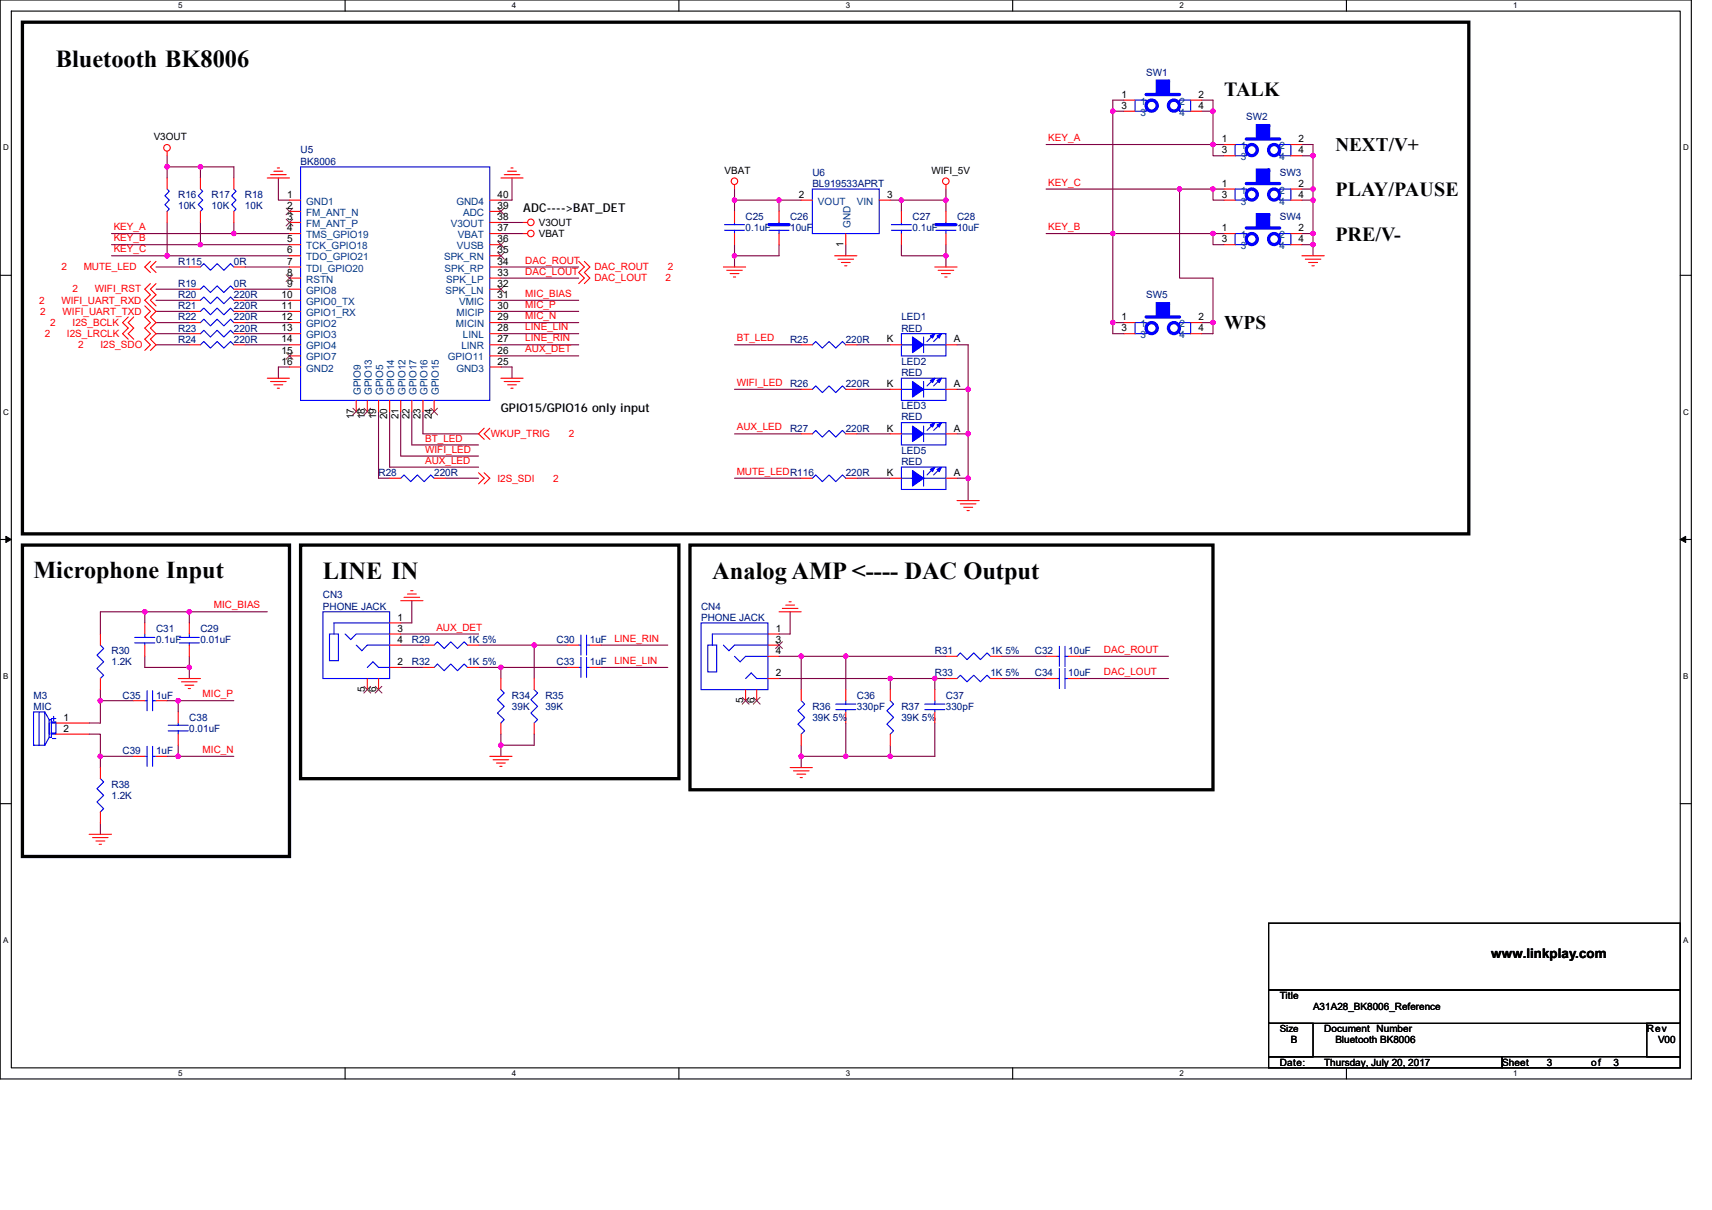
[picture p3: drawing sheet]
<svg xmlns="http://www.w3.org/2000/svg" width="297mm" height="210mm" viewBox="0 0 297 210" stroke-linecap="round" stroke-linejoin="round" font-family="sans-serif">
<path d="M0 0h293.5v187.2h-293.5zM2 1.9h289.5v183.4h-289.5z" fill="none" stroke="#000" stroke-width=".19"/>
<g fill="#fff">
<path d="M30.9 .2h.8v1.6h-.8z"/>
<path d="M30.9 185.5h.8v1.6h-.8z"/>
</g>
<path d="M59.9 0v1.9M59.9 185.3v1.9" fill="none" stroke="#000" stroke-width=".19"/>
<g fill="#fff">
<path d="M88.8 .2h.8v1.6h-.8z"/>
<path d="M88.8 185.5h.8v1.6h-.8z"/>
</g>
<path d="M117.8 0v1.9M117.8 185.3v1.9" fill="none" stroke="#000" stroke-width=".19"/>
<g fill="#fff">
<path d="M146.7 .2h.8v1.6h-.8z"/>
<path d="M146.7 185.5h.8v1.6h-.8z"/>
</g>
<path d="M175.7 0v1.9M175.7 185.3v1.9" fill="none" stroke="#000" stroke-width=".19"/>
<g fill="#fff">
<path d="M204.7 .2h.7v1.6h-.7z"/>
<path d="M204.7 185.5h.7v1.6h-.7z"/>
</g>
<path d="M233.6 0v1.9M233.6 185.3v1.9" fill="none" stroke="#000" stroke-width=".19"/>
<g fill="#fff">
<path d="M262.6 .2h.7v1.6h-.7z"/>
<path d="M262.6 185.5h.7v1.6h-.7z"/>
<path d="M.5 24.8h1v1.6h-1z"/>
<path d="M292 24.8h1v1.6h-1z"/>
<path d="M.5 70.7h1v1.5h-1z"/>
<path d="M292 70.7h1v1.5h-1z"/>
</g>
<path d="M0 47.8h2M291.5 47.8h2" fill="none" stroke="#000" stroke-width=".19"/>
<g fill="#fff">
<path d="M.5 116.5h.9v1.6h-.9z"/>
<path d="M292 116.5h.9v1.6h-.9z"/>
</g>
<path d="M0 93.6h2M291.5 93.6h2" fill="none" stroke="#000" stroke-width=".19"/>
<path d="M1 93.1l1 .5-1 .5zM291.5 93.6l1-.5v1z" fill="#000" stroke="#000" stroke-width=".17"/>
<g fill="#fff">
<path d="M.5 162.4h.9v1.5h-.9z"/>
<path d="M292 162.4h.9v1.5h-.9z"/>
</g>
<path d="M0 139.5h2M291.5 139.5h2M220.1 160.2h71.4v11.6h-71.4zM220.1 171.8h71.4v5.8h-71.4zM220.1 177.6h7.7v5.8h-7.7zM285.7 177.6h5.8v5.8h-5.8zM220.1 183.4h40.5v1.9h-40.5zM260.6 183.4h30.9v1.9h-30.9z" fill="none" stroke="#000" stroke-width=".19"/>
<path d="M3.9 3.9h250.9v88.7h-250.9zM3.9 94.6h46.3v54h-46.3zM52.2 94.6h65.6v40.5h-65.6zM119.7 94.6h90.8v42.5h-90.8z" fill="none" stroke="#000" stroke-width=".57"/>
<g fill="none" stroke="#800040" stroke-width=".19">
<path d="M193.1 19.3v21.2M193.1 19.3h1.9M195 17.4h-1.9v1.9M208.5 17.4h2v1.9M208.5 19.3h2M210.5 19.3v5.8M29 29h5.8M29 29v1.9M29 27v2M29 38.6v5.8M34.8 29v1.9M34.8 38.6v3.9"/>
<path d="M34.8 29h5.8v1.9M40.6 38.6v1.9M48.3 30.9v3.8h1.9M86.9 38.6h3.9M88.8 30.9v3.8h-1.9M127.4 32.8v1.9h7.8M127.4 34.7v2M135.2 34.7v2M135.2 34.7h3.8M154.5 34.7h1.9M156.4 34.7h7.7M156.4 34.7v2"/>
<path d="M164.1 34.7v2M164.1 32.8v1.9M181.5 32.8h23.2M181.5 25.1h29M204.7 32.8v15.5h5.8v7.7M204.7 32.8h5.8M210.5 25.1v1.9h1.9M210.5 25.1h1.9M210.5 32.8v1.9h1.9M210.5 32.8h1.9M225.9 25.1h1.9v1.9M225.9 27h1.9"/>
<path d="M225.9 32.8h1.9M225.9 34.7h1.9M227.8 27v5.8M227.8 32.8v1.9M227.8 34.7v5.8M19.3 40.5h21.3M19.3 42.5h15.5M19.3 44.4h9.7M27.1 52.1h5.7M27.1 54h5.7M27.1 56h5.7M27.1 57.9h5.7"/>
<path d="M27.1 59.8h5.7M27.1 50.2h5.7M27.1 46.3h5.7M29 44.4h21.2M34.8 42.5h15.4M40.6 40.5h9.6M42.5 52.1h7.7M42.5 54h7.7M42.5 56h7.7M42.5 57.9h7.7M42.5 59.8h7.7M42.5 50.2h7.7"/>
<path d="M42.5 46.3h7.7M86.9 40.5h3.9M86.9 59.8h13.5M86.9 57.9h13.5M86.9 56h13.5M86.9 52.1h13.5M86.9 54h13.5M86.9 46.3h13.5M86.9 48.3h13.5M127.4 59.8h11.6M127.4 44.4v1.9M127.4 42.5v1.9"/>
<path d="M135.2 42.5v1.9h-7.8M146.7 42.5v1.9M148.7 59.8h5.8M156.4 42.5v1.9h7.7M164.1 42.5v1.9M164.1 44.4v1.9M166 59.8h2v7.8M181.5 40.5h11.6M193.1 56v1.9h1.9M193.1 40.5v15.5M193.1 40.5h17.4M193.1 56h1.9"/>
<path d="M208.5 56h2M210.5 56v1.9h-2M210.5 40.5v2h1.9M210.5 40.5h1.9M225.9 40.5h1.9M225.9 42.5h1.9M227.8 42.5v1.9M227.8 40.5v2M50.2 63.7h-1.9v1.9M65.7 71.4v11.6h1.9M67.6 71.4v9.7h15.4M69.5 71.4v7.7h13.5"/>
<path d="M71.5 71.4v5.8h11.5M73.4 71.4v3.9h9.6M86.9 63.7h1.9v1.9M86.9 61.8h13.5M127.4 67.6h11.6M127.4 75.3h11.6M148.7 67.6h5.8M148.7 75.3h5.8M166 67.6h2M166 75.3h2M168 67.6v7.7M168 75.3v7.7"/>
<path d="M77.3 83h5.7M127.4 83h11.6M148.7 83h5.8M166 83h2M168 83v3.9M17.4 119.7v1.9M25.1 106.2h-7.7v3.8M25.1 106.2v1.9M25.1 113.9v1.9h7.7M25.1 106.2h7.7M32.8 106.2v1.9M32.8 113.9v1.9"/>
<path d="M32.8 115.8v2M32.8 106.2h13.6M69.5 115.8h3.9M69.5 112h3.9M69.5 110h13.5M71.5 104.2v3.9h-2M83 115.8h3.9M83 112h9.7M86.9 115.8h11.6M86.9 115.8v2M92.7 112v5.8M92.7 112h5.8"/>
<path d="M104.3 115.8h11.6M104.3 112h11.6M135.2 117.8h19.3M135.2 113.9h3.8M137.1 106.2v3.8h-1.9M139 113.9h7.7M139 113.9v5.8M146.7 113.9v5.8M146.7 113.9h17.4M154.5 117.8h7.7M154.5 117.8v1.9M162.2 117.8h1.9"/>
<path d="M162.2 117.8v1.9M173.8 113.9h7.7M173.8 117.8h7.7M187.3 113.9h15.4M187.3 117.8h15.4M15.5 127.4h1.9v3.9M17.4 121.6v3.9h-1.9M17.4 121.6h5.8M17.4 131.3h5.8M17.4 131.3v1.9M29 121.6h1.9M29 131.3h1.9"/>
<path d="M30.9 121.6v1.9M30.9 121.6h9.7M30.9 129.3v2M30.9 131.3h9.7M86.9 127.4v1.9M86.9 129.3v2M92.7 127.4v1.9h-5.8M139 129.3v2M139 131.3h7.7M139 131.3v1.9M146.7 131.3h7.8M146.7 125.5v5.8"/>
<path d="M154.5 129.3v2M162.2 125.5v5.8h-7.7M17.4 142.9v1.9"/>
</g>
<g fill="#f0f" stroke="#f0f" stroke-width=".19">
<circle cx="86.9" cy="115.8" r=".38"/>
<circle cx="92.7" cy="111.9" r=".38"/>
<circle cx="86.9" cy="129.3" r=".38"/>
<circle cx="25.1" cy="106.2" r=".38"/>
<circle cx="17.4" cy="121.6" r=".38"/>
<circle cx="17.4" cy="131.3" r=".38"/>
<circle cx="30.9" cy="121.6" r=".38"/>
<circle cx="30.9" cy="131.3" r=".38"/>
<circle cx="32.8" cy="106.2" r=".38"/>
<circle cx="32.8" cy="115.8" r=".38"/>
<circle cx="127.4" cy="44.4" r=".38"/>
<circle cx="164.1" cy="44.4" r=".38"/>
<circle cx="156.4" cy="34.7" r=".38"/>
<circle cx="127.4" cy="34.7" r=".38"/>
<circle cx="164.1" cy="34.7" r=".38"/>
<circle cx="135.1" cy="34.7" r=".38"/>
<circle cx="168" cy="75.3" r=".38"/>
<circle cx="168" cy="67.6" r=".38"/>
<circle cx="210.4" cy="25.1" r=".38"/>
<circle cx="227.8" cy="27" r=".38"/>
<circle cx="227.8" cy="40.5" r=".38"/>
<circle cx="227.8" cy="42.4" r=".38"/>
<circle cx="210.4" cy="32.8" r=".38"/>
<circle cx="227.8" cy="34.7" r=".38"/>
<circle cx="227.8" cy="32.8" r=".38"/>
<circle cx="193.1" cy="19.3" r=".38"/>
<circle cx="210.4" cy="19.3" r=".38"/>
<circle cx="210.4" cy="40.5" r=".38"/>
<circle cx="193.1" cy="56" r=".38"/>
<circle cx="193.1" cy="40.5" r=".38"/>
<circle cx="204.6" cy="32.8" r=".38"/>
<circle cx="210.4" cy="56" r=".38"/>
<circle cx="40.6" cy="40.5" r=".38"/>
<circle cx="29" cy="28.9" r=".38"/>
<circle cx="34.8" cy="28.9" r=".38"/>
<circle cx="34.8" cy="42.4" r=".38"/>
<circle cx="29" cy="44.4" r=".38"/>
<circle cx="139" cy="113.9" r=".38"/>
<circle cx="146.7" cy="113.9" r=".38"/>
<circle cx="162.2" cy="117.7" r=".38"/>
<circle cx="139" cy="131.3" r=".38"/>
<circle cx="154.5" cy="131.3" r=".38"/>
<circle cx="146.7" cy="131.3" r=".38"/>
<circle cx="154.5" cy="117.7" r=".38"/>
<circle cx="168" cy="83" r=".38"/>
</g>
<g fill="none" stroke="#f00" stroke-width=".19">
<path d="M195 17.4h1.9M195 19.3h1.9M206.6 19.3h1.9M206.6 17.4h1.9M29 36.7v1.9M29 30.9v1.9M29 26.2v.8M34.8 36.7v1.9M34.8 30.9v1.9M40.6 36.7v1.9M40.6 30.9v1.9M46.4 30.9h3.8"/>
<path d="M46.9 30.3h2.8M47.5 29.7h1.6M48.1 29.1h.4M50.2 36.7h2M50.2 38.6h2M50.2 34.7h2M85 38.6h1.9M85 36.7h1.9M85 34.7h1.9M86.9 30.9h3.9M87.5 30.3h2.7M88.1 29.7h1.5"/>
<path d="M88.6 29.1h.4M90.8 38.6h.7M127.4 36.7v1.9M127.4 32v.8M135.2 36.7v1.9M139 34.7h1.9M152.5 34.7h2M156.4 36.7v1.9M164.1 36.7v1.9M164.1 32v.8M212.4 32.8h1.9M212.4 34.7h1.9"/>
<path d="M212.4 25.1h1.9M212.4 27h1.9M224 34.7h1.9M224 32.8h1.9M224 27h1.9M224 25.1h1.9M22.2 55l-.9 1 .9 .9-.9 1 .9 1M23.2 55l-1 1 1 .9-1 1 1 1M25.1 53.1l1 .9-1 1 1 1-1 .9 1 1-1 1 1 .9-1 1M26.1 49.2l-1 1 1 1-1 .9 2 1.9-1 1 1 1-1 .9 1 1-1 1 1 .9-1 1M26.1 45.4l-1 .9 1 1M27.1 49.2l-1 1 1 1-1 .9 1 1"/>
<path d="M27.1 45.4l-1 .9 1 1M32.8 57.9h2M32.8 50.2h2M32.8 52.1h2M32.8 56h2M32.8 46.3h2M32.8 59.8h2M32.8 54h2M40.6 57.9h1.9M40.6 50.2h1.9M40.6 52.1h1.9M40.6 56h1.9"/>
<path d="M40.6 46.3h1.9M40.6 59.8h1.9M40.6 54h1.9M50.2 40.5h2M50.2 42.5h2M50.2 44.4h2M50.2 46.3h2M50.2 48.3h2M50.2 50.2h2M50.2 52.1h2M50.2 54h2M50.2 56h2"/>
<path d="M50.2 57.9h2M50.2 59.8h2M85 56h1.9M85 54h1.9M85 52.1h1.9M85 50.2h1.9M85 48.3h1.9M85 46.3h1.9M85 44.4h1.9M85 42.5h1.9M85 40.5h1.9M85 59.8h1.9"/>
<path d="M85 57.9h1.9M90.8 40.5h.7M100.4 45.4l1 .9-1 1 1 1-1 .9M101.4 45.4l.9 .9-.9 1 .9 1-.9 .9M125.5 46.3h3.9M126.1 46.9h2.7M126.7 47.5h1.5M127.3 48.1h.3M127.4 40.5v2M135.2 40.5v2M139 59.8h1.9M144.8 44.4h3.9"/>
<path d="M145.4 45h2.7M146 45.6h1.5M146.6 46.1h.3M146.7 59.8h2M146.7 40.5v2M154.5 59.8h1.9M156.4 40.5v2M162.2 46.3h3.8M162.8 46.9h2.7M163.3 47.5h1.6M163.9 48.1h.4M164.1 40.5v2"/>
<path d="M164.1 59.8h1.9M195 56h1.9M195 57.9h1.9M206.6 57.9h1.9M206.6 56h1.9M212.4 40.5h1.9M212.4 42.5h1.9M224 42.5h1.9M224 40.5h1.9M225.9 44.4h3.9M226.5 45h2.7M227.1 45.6h1.5"/>
<path d="M227.6 46.1h.4M46.4 65.6h3.8M46.9 66.2h2.8M47.5 66.8h1.6M48.1 67.4h.4M50.2 61.8h2M50.2 63.7h2M61.8 69.5v1.9M63.7 69.5v1.9M65.7 69.5v1.9M67.6 69.5v1.9M69.5 69.5v1.9"/>
<path d="M71.5 69.5v1.9M73.4 69.5v1.9M75.3 69.5v1.9M84 74.3l-1 1 1 .9M85 74.3l-1 1 1 .9M85 63.7h1.9M85 61.8h1.9M86.9 65.6h3.9M87.5 66.2h2.7M88.1 66.8h1.5M88.6 67.4h.4M139 67.6h1.9"/>
<path d="M139 75.3h1.9M146.7 67.6h2M146.7 75.3h2M154.5 75.3h1.9M154.5 67.6h1.9M164.1 75.3h1.9M164.1 67.6h1.9M67.6 83h1.9M75.3 83h2M83 82l1 1-1 1M84 82l1 1-1 1M139 83h1.9"/>
<path d="M146.7 83h2M154.5 83h1.9M164.1 83h1.9M166 86.9h3.9M166.6 87.4h2.7M167.2 88h1.6M167.8 88.6h.4M17.4 110v2M17.4 117.8v1.9M25.1 112v1.9M25.1 108.1v1.9M30.9 117.8h3.9"/>
<path d="M31.5 118.3h2.7M32.1 118.9h1.5M32.7 119.5h.3M32.8 112v1.9M32.8 108.1v1.9M63.7 117.8v1.9M65.7 117.8v1.9M67.6 108.1h1.9M67.6 115.8h1.9M67.6 112h1.9M67.6 110h1.9M69.5 104.2h3.9"/>
<path d="M70.1 103.7h2.7M70.7 103.1h1.5M71.3 102.5h.3M73.4 112h1.9M73.4 115.8h1.9M81.1 112h1.9M81.1 115.8h1.9M86.9 117.8v1.9M92.7 117.8v1.9M98.5 115.8h1.9M98.5 112h1.9M102.3 115.8h2"/>
<path d="M102.3 112h2M129.4 119.7v1.9M131.3 119.7v1.9M133.2 110h2M133.2 117.8h2M133.2 113.9h2M133.2 112h2M135.2 106.2h3.8M135.7 105.6h2.7M136.3 105h1.6M136.9 104.4h.4M139 119.7v1.9"/>
<path d="M146.7 119.7v1.9M154.5 119.7v1.9M162.2 119.7v1.9M164.1 113.9h1.9M164.1 117.8h1.9M171.8 113.9h2M171.8 117.8h2M181.5 113.9h1.9M181.5 117.8h1.9M185.4 113.9h1.9M185.4 117.8h1.9M9.7 125.5h5.8"/>
<path d="M9.7 127.4h5.8M17.4 133.2v1.9M23.2 131.3h1.9M23.2 121.6h1.9M27.1 131.3h1.9M27.1 121.6h1.9M30.9 123.5v2M30.9 127.4v1.9M85 131.3h3.8M85.6 131.8h2.7M86.1 132.4h1.6M86.7 133h.4"/>
<path d="M86.9 125.5v1.9M92.7 125.5v1.9M137.1 133.2h3.8M137.7 133.8h2.7M138.3 134.3h1.5M138.8 134.9h.4M139 127.4v1.9M146.7 123.5v2M154.5 127.4v1.9M162.2 123.5v2M15.5 144.8h3.8M16.1 145.4h2.7"/>
<path d="M16.6 145.9h1.6M17.2 146.5h.4M17.4 140.9v2"/>
<circle cx="29" cy="25.7" r=".57"/>
<circle cx="92.1" cy="38.6" r=".57"/>
<circle cx="127.4" cy="31.5" r=".57"/>
<circle cx="164.1" cy="31.5" r=".57"/>
<circle cx="92.1" cy="40.5" r=".57"/>
</g>
<g fill="none" stroke="#00f" stroke-width=".19">
<path d="M198.9 17.4h-2v1.9h2v-1.9M204.7 17.4v1.9M204.7 17.4h1.9v1.9h-1.9zM29 32.8l.4 .4-.8 .8 .8 .7-.8 .8 .8 .8-.4 .4M34.8 32.8l.4 .4-.8 .8 .8 .7-.8 .8 .8 .8-.4 .4M40.6 32.8l.4 .4-.8 .8 .8 .7-.8 .8 .8 .8-.4 .4M52.2 29h32.8v40.5h-32.8zM125.7 40h3.5M125.7 39h3.5M127.4 38.6v.4M127.4 40v.5M133.4 40h3.5"/>
<path d="M135.2 38.6v.4M135.2 40v.5M135.2 38.6h.1M140.9 32.8h11.6v7.7h-11.6zM154.7 40h3.4M154.7 39h3.4M156.4 38.6v.4M156.4 40v.5M162.4 40h3.5M164.1 38.6v.4M164.1 40v.5M164.1 38.6h.1"/>
<path d="M214.3 32.8h1.9v1.9h-1.9zM214.3 25.1h1.9v1.9h-1.9zM222 32.8v1.9M222 25.1v1.9M222 32.8h2v1.9h-2zM222 25.1h2v1.9h-2zM34.8 57.9l.6-.6 1.1 1.2 1.2-1.2 1.1 1.2 1.2-1.2 .6 .6M34.8 50.2l.6-.6 1.1 1.2 1.2-1.2 1.1 1.2 1.2-1.2 .6 .6M34.8 52.1l.6-.6 1.1 1.2 1.2-1.2 1.1 1.2 1.2-1.2 .6 .6M34.8 56l.6-.6 1.1 1.2 1.2-1.2 1.1 1.2 1.2-1.2 .6 .6M34.8 46.3l.6-.6 1.1 1.2 1.2-1.2 1.1 1.2 1.2-1.2 .6 .6M34.8 59.8l.6-.5 1.1 1.1 1.2-1.1 1.1 1.1 1.2-1.1 .6 .5"/>
<path d="M34.8 54l.6-.5 1.1 1.1 1.2-1.1 1.1 1.1 1.2-1.1 .6 .5M135.2 40.5h.1M140.9 59.8l.6-.5 1.2 1.1 1.1-1.1 1.2 1.1 1.2-1.1 .5 .5M156.4 57.9h7.7v3.9h-7.7zM156.4 59.8h1.9M160.2 58.5v2.7M160.2 59.8h3.9M162 58.1l-1.2 1.2M163.1 58.1l-1.1 1.2M164.1 40.5h.1M198.9 56h-2v1.9h2v-1.9M204.7 56v1.9"/>
<path d="M204.7 56h1.9v1.9h-1.9zM214.3 40.5h1.9v2h-1.9zM222 40.5v2M222 40.5h2v2h-2zM140.9 67.6l.6-.6 1.2 1.1 1.1-1.1 1.2 1.1 1.2-1.1 .5 .6M140.9 75.3l.6-.6 1.2 1.2 1.1-1.2 1.2 1.2 1.2-1.2 .5 .6M156.4 73.3h7.7v3.9h-7.7zM156.4 65.6h7.7v3.9h-7.7zM156.4 75.3h1.9M156.4 67.6h1.9M160.2 73.9v2.7M160.2 75.3h3.9"/>
<path d="M160.2 66.2v2.7M160.2 67.6h3.9M162 73.6l-1.2 1.1M162 65.8l-1.2 1.2M163.1 73.6l-1.1 1.1M163.1 65.8l-1.1 1.2M69.5 83l.6-.6 1.2 1.2 1.1-1.2 1.2 1.2 1.1-1.2 .6 .6M140.9 83l.6-.6 1.2 1.2 1.1-1.2 1.2 1.2 1.2-1.2 .5 .6M156.4 81.1h7.7v3.8h-7.7zM156.4 83h1.9M160.2 81.7v2.6M160.2 83h3.9"/>
<path d="M162 81.3l-1.2 1.1M163.1 81.3l-1.1 1.1M17.4 112l.6 .5-1.2 1.2 1.2 1.2-1.2 1.1 1.2 1.2-.6 .6M23.4 110.6h3.5M23.4 111.6h3.5M25.1 111.6v.4M25.1 110v.6M25.5 119.9v3.4M26.5 119.9v3.4M31.1 110.6h3.5M31.1 111.6h3.5M32.8 111.6v.4"/>
<path d="M32.8 110v.6M56 106.2h11.6v11.6h-11.6zM57.2 110h1.5v4.7h-1.5zM59.9 110l1 1 .9-1h5.8M63.7 115.8l1-.9 1 .9h1.9M67.6 108.1h-9.6v1.9M67.6 112h-3.9l-.9 .9-1-.9M75.3 112l.6-.6 1.2 1.1 1.1-1.1 1.2 1.1 1.1-1.1 .6 .6M75.3 115.8l.6-.6 1.2 1.2 1.1-1.2 1.2 1.2 1.1-1.2 .6 .6M86.9 119.7l.6 .6-1.2 1.1 1.2 1.2-1.2 1.1 1.2 1.2-.6 .6M92.7 119.7l.6 .6-1.2 1.1 1.2 1.2-1.2 1.1 1.2 1.2-.6 .6M100.4 115.8h.4"/>
<path d="M100.4 112h.4M100.8 114.1v3.5M100.8 110.2v3.5M101.8 115.8h.5M101.8 112h.5M101.8 114.1v3.5M101.8 110.2v3.5M121.6 108.1h11.6v11.6h-11.6zM122.8 112h1.6v4.6h-1.6zM125.5 112l1 .9 .9-.9h5.8M129.4 117.8l.9-1 1 1h1.9M133.2 113.9h-3.8l-1 1-1-1"/>
<path d="M133.2 110h-9.6v2M166 113.9l.6-.6 1.2 1.2 1.1-1.2 1.2 1.2 1.2-1.2 .5 .6M166 117.8l.6-.6 1.2 1.1 1.1-1.1 1.2 1.1 1.2-1.1 .5 .6M183.4 113.9h.4M183.4 117.8h.4M183.8 112.2v3.4M183.8 116v3.5M184.8 113.9h.6M184.8 117.8h.6M184.8 112.2v3.4M184.8 116v3.5M5.8 123.5h2v5.8h-2z"/>
<path d="M6.8 123.5v5.8M7.8 123.5l.7 1.4M8.5 124.9h.4v3.1h-.4zM8.5 125.5v1.9M8.5 128l-.7 1.3M8.9 125.3h.8v.2h-.8zM8.9 127.2h.8v.2h-.8zM8.9 124.7h.8M9.1 128.2h.6M9.3 124.3v.8M9.7 125.5v1.7M17.4 135.1l.6 .6-1.2 1.2 1.2 1.1-1.2 1.2 1.2 1.1-.6 .6"/>
<path d="M25.1 131.3h.4M25.1 121.6h.4M25.5 129.5v3.5M26.5 129.5v3.5M26.5 131.3h.6M26.5 121.6h.6M29.2 126.8h3.5M29.2 125.9h3.5M30.9 125.5v.4M30.9 126.8v.6M139 121.6l.6 .6-1.2 1.1 1.2 1.2-1.2 1.2 1.2 1.1-.6 .6M145 122.2h3.5"/>
<path d="M145 123.1h3.5M146.7 123.1v.4M146.7 121.6v.6M154.5 121.6l.5 .6-1.1 1.1 1.1 1.2-1.1 1.2 1.1 1.1-.5 .6M160.5 122.2h3.4M160.5 123.1h3.4M162.2 123.1v.4M162.2 121.6v.6"/>
</g>
<g fill="none" stroke="#804000" stroke-width=".17">
<path d="M49.7 36.1l1.1 1.2M49.7 38l1.1 1.2M50.8 36.1l-1.2 1.2M50.8 38l-1.2 1.2M86.3 36.1l1.2 1.2M87.5 36.1l-1.2 1.2M49.7 47.7l1.1 1.2M50.8 47.7l-1.2 1.2M86.3 49.6l1.2 1.2M86.3 43.8l1.2 1.2M86.3 41.9l1.2 1.2M87.5 49.6l-1.2 1.2"/>
<path d="M87.5 43.8l-1.2 1.2M87.5 41.9l-1.2 1.2M49.7 61.2l1.1 1.2M50.8 61.2l-1.2 1.2M61.2 70.8l1.2 1.2M62.4 70.8l-1.2 1.2M63.2 70.8l1.1 1.2M64.3 70.8l-1.2 1.2M74.8 70.8l1.1 1.2M75.9 70.8l-1.2 1.2M63.2 119.1l1.1 1.2M64.3 119.1l-1.2 1.2"/>
<path d="M65.1 119.1l1.2 1.2M66.2 119.1l-1.1 1.2M134.6 111.4l1.2 1.1M135.7 111.4l-1.1 1.1M128.8 121l1.2 1.2M129.9 121l-1.1 1.2M130.7 121l1.2 1.2M131.9 121l-1.2 1.2"/>
</g>
<g fill="none" stroke="#00f" stroke-width=".57">
<path d="M198.9 16.4h5.8M133.4 39h3.5M162.4 39h3.5M216.2 39.6h5.8M216.2 31.9h5.8M216.2 24.1h5.8M198.9 55h5.8"/>
<circle cx="199.8" cy="18.3" r=".96"/>
<circle cx="203.7" cy="18.3" r=".95"/>
<circle cx="217.2" cy="26" r=".96"/>
<circle cx="217.2" cy="33.8" r=".95"/>
<circle cx="221.1" cy="26" r=".96"/>
<circle cx="221.1" cy="33.8" r=".95"/>
<circle cx="199.8" cy="56.9" r=".96"/>
<circle cx="203.7" cy="56.9" r=".95"/>
<circle cx="217.2" cy="41.5" r=".95"/>
<circle cx="221.1" cy="41.5" r=".95"/>
</g>
<g fill="#00f" stroke="#00f" stroke-width=".57">
<path d="M218.2 37.3v1.9h1.9v-1.9z" fill-rule="evenodd"/>
<path d="M218.2 29.5v2h1.9v-2z" fill-rule="evenodd"/>
<path d="M200.8 52.7v1.9h1.9v-1.9z" fill-rule="evenodd"/>
<path d="M218.2 21.8v1.9h1.9v-1.9z" fill-rule="evenodd"/>
<path d="M200.8 14.1v1.9h1.9v-1.9z" fill-rule="evenodd"/>
</g>
<g fill="#00f" stroke="#00f" stroke-width=".19">
<path d="M158.3 73.9l1.9 1.4-1.9 1.3z" fill-rule="evenodd"/>
<path d="M162.6 73.7l.7-.4-.3 .8z" fill-rule="evenodd"/>
<path d="M161.4 73.7l.8-.4-.4 .8z" fill-rule="evenodd"/>
<path d="M158.3 58.5l1.9 1.3-1.9 1.4z" fill-rule="evenodd"/>
<path d="M162.6 58.3l.7-.4-.3 .8z" fill-rule="evenodd"/>
<path d="M161.4 58.3l.8-.4-.4 .8z" fill-rule="evenodd"/>
<path d="M158.3 66.2l1.9 1.4-1.9 1.3z" fill-rule="evenodd"/>
<path d="M162.6 66l.7-.4-.3 .8z" fill-rule="evenodd"/>
<path d="M161.4 66l.8-.4-.4 .8z" fill-rule="evenodd"/>
<path d="M158.3 81.7l1.9 1.3-1.9 1.3z" fill-rule="evenodd"/>
<path d="M162.6 81.4l.7-.3-.3 .8z" fill-rule="evenodd"/>
<path d="M161.4 81.4l.8-.3-.4 .8z" fill-rule="evenodd"/>
</g>
<g font-size="4.2">
<text x="9.7" y="11.6">Bluetooth BK8006</text>
<text x="5.8" y="100.4">Microphone Input</text>
<text x="56" y="100.4">LINE IN</text>
<text x="123.6" y="100.4">Analog AMP &lt;---- DAC Output</text>
</g>
<g font-size="3.5">
<text x="212.4" y="16.7">TALK</text>
<text x="231.7" y="34">PLAY/PAUSE</text>
<text x="231.7" y="41.8">PRE/V-</text>
</g>
<text font-size="3.4" x="212.4" y="57.1">WPS</text>
<text font-size="3.3" x="231.7" y="26.2">NEXT/V+</text>
<text font-size="2.3" x="258.7" y="166.2">www.linkplay.com</text>
<g font-size="2.1">
<text x="90.8" y="36.8">ADC----&gt;BAT_DET</text>
<text x="86.9" y="71.6">GPIO15/GPIO16 only input</text>
</g>
<g font-size="1.7">
<text x="194.6" y="17">1</text>
<text x="207.9" y="17">2</text>
<text x="194.6" y="18.9">3</text>
<text x="207.9" y="18.9">4</text>
<text x="26.7" y="24.3">V3OUT</text>
<text x="212" y="24.7">1</text>
<text x="212" y="26.6">3</text>
<text x="225.3" y="26.6">4</text>
<text x="225.3" y="24.7">2</text>
<text x="49.8" y="34.3">1</text>
<text x="86.3" y="34.3">40</text>
<text x="125.7" y="30.1">VBAT</text>
<text x="138.6" y="34.3">2</text>
<text x="153.9" y="34.3">3</text>
<text x="161.6" y="30.1">WIFI_5V</text>
<text x="212" y="32.4">1</text>
<text x="212" y="34.3">3</text>
<text x="225.3" y="34.3">4</text>
<text x="225.3" y="32.4">2</text>
<text x="49.8" y="36.3">2</text>
<text x="49.8" y="38.2">3</text>
<text x="49.8" y="40.1">4</text>
<text x="86.3" y="40.1">37</text>
<text x="86.3" y="38.2">38</text>
<text x="86.3" y="36.3">39</text>
<text x="93.5" y="41.1">VBAT</text>
<text x="93.5" y="39.2">V3OUT</text>
<text x="212" y="40.1">1</text>
<text x="225.3" y="40.1">2</text>
<text x="49.8" y="42.1">5</text>
<text x="49.8" y="44">6</text>
<text x="49.8" y="45.9">7</text>
<text x="49.8" y="47.9">8</text>
<text x="86.3" y="45.9">34</text>
<text x="86.3" y="47.9">33</text>
<text x="86.3" y="42.1">36</text>
<text x="86.3" y="44">35</text>
<text x="146.3" y="42.8" transform="rotate(-90 146.3 42.8)">1</text>
<text x="212" y="42.1">3</text>
<text x="225.3" y="42.1">4</text>
<text x="48.8" y="51.7">10</text>
<text x="48.8" y="53.6">11</text>
<text x="49.8" y="49.8">9</text>
<text x="86.3" y="53.6">30</text>
<text x="86.3" y="49.8">32</text>
<text x="86.3" y="51.7">31</text>
<text x="48.8" y="55.6">12</text>
<text x="48.8" y="57.5">13</text>
<text x="48.8" y="59.4">14</text>
<text x="86.3" y="55.6">29</text>
<text x="86.3" y="59.4">27</text>
<text x="86.3" y="57.5">28</text>
<text x="153.9" y="59.4">K</text>
<text x="165.5" y="59.4">A</text>
<text x="194.6" y="55.6">1</text>
<text x="194.6" y="57.5">3</text>
<text x="207.9" y="57.5">4</text>
<text x="207.9" y="55.6">2</text>
<text x="48.8" y="61.4">15</text>
<text x="48.8" y="63.3">16</text>
<text x="86.3" y="63.3">25</text>
<text x="86.3" y="61.4">26</text>
<text x="153.9" y="67.2">K</text>
<text x="165.5" y="67.2">A</text>
<text x="61.4" y="72.7" transform="rotate(-90 61.4 72.7)">17</text>
<text x="63.3" y="72.7" transform="rotate(-90 63.3 72.7)">18</text>
<text x="65.3" y="72.7" transform="rotate(-90 65.3 72.7)">19</text>
<text x="67.2" y="72.7" transform="rotate(-90 67.2 72.7)">20</text>
<text x="69.1" y="72.7" transform="rotate(-90 69.1 72.7)">21</text>
<text x="71.1" y="72.7" transform="rotate(-90 71.1 72.7)">22</text>
<text x="73" y="72.7" transform="rotate(-90 73 72.7)">23</text>
<text x="74.9" y="72.7" transform="rotate(-90 74.9 72.7)">24</text>
<text x="153.9" y="74.9">K</text>
<text x="165.5" y="74.9">A</text>
<text x="153.9" y="82.6">K</text>
<text x="165.5" y="82.6">A</text>
<text x="69" y="107.7">1</text>
<text x="69" y="111.5">4</text>
<text x="69" y="109.6">3</text>
<text x="134.6" y="109.6">1</text>
<text x="134.6" y="113.5">4</text>
<text x="134.6" y="111.5">3</text>
<text x="69" y="115.4">2</text>
<text x="134.6" y="117.3">2</text>
<text x="11" y="125.1">1</text>
<text x="63.3" y="120.1" transform="rotate(-90 63.3 120.1)">5</text>
<text x="65.3" y="120.1" transform="rotate(-90 65.3 120.1)">6</text>
<text x="129" y="122" transform="rotate(-90 129 122)">5</text>
<text x="130.9" y="122" transform="rotate(-90 130.9 122)">6</text>
<text x="11" y="127">2</text>
<text x="222" y="173.4">Title</text>
<text x="222" y="179.1">Size</text>
<text x="227.8" y="175.3">A31A28_BK8006_Reference</text>
<text x="229.8" y="179.1">Document Number</text>
<text x="285.7" y="179.1">Rev</text>
<text x="222" y="184.9">Date:</text>
<text x="224" y="181.1">B</text>
<text x="229.8" y="184.9">Thursday, July 20, 2017</text>
<text x="231.7" y="181.1">Bluetooth BK8006</text>
<text x="260.6" y="184.9">Sheet</text>
<text x="268.4" y="184.9">3</text>
<text x="276.1" y="184.9">of</text>
<text x="279.9" y="184.9">3</text>
<text x="287.7" y="181.1">V00</text>
</g>
<g font-size="1.7" fill="#000080">
<text x="198.9" y="13.1">SW1</text>
<text x="216.2" y="20.8">SW2</text>
<text x="52.2" y="26.6">U5</text>
<text x="52.2" y="28.6">BK8006</text>
<text x="30.9" y="34.4">R16</text>
<text x="36.7" y="34.4">R17</text>
<text x="42.5" y="34.4">R18</text>
<text x="140.9" y="30.5">U6</text>
<text x="140.9" y="32.4">BL919533APRT</text>
<text x="222" y="30.5">SW3</text>
<text x="30.9" y="36.3">10K</text>
<text x="36.7" y="36.3">10K</text>
<text x="42.5" y="36.3">10K</text>
<text x="129.4" y="38.2">C25</text>
<text x="129.4" y="40.2">0.1uF</text>
<text x="137.1" y="38.2">C26</text>
<text x="137.1" y="40.2">10uF</text>
<text x="158.3" y="38.2">C27</text>
<text x="158.3" y="40.2">0.1uF</text>
<text x="166" y="38.2">C28</text>
<text x="166" y="40.2">10uF</text>
<text x="222" y="38.2">SW4</text>
<text x="30.9" y="45.9">R115</text>
<text x="40.6" y="45.9">0R</text>
<text x="30.9" y="49.8">R19</text>
<text x="30.9" y="51.7">R20</text>
<text x="30.9" y="53.7">R21</text>
<text x="40.6" y="49.8">0R</text>
<text x="40.6" y="51.7">220R</text>
<text x="40.6" y="53.7">220R</text>
<text x="198.9" y="51.7">SW5</text>
<text x="30.9" y="57.5">R23</text>
<text x="30.9" y="55.6">R22</text>
<text x="30.9" y="59.5">R24</text>
<text x="40.6" y="57.5">220R</text>
<text x="40.6" y="55.6">220R</text>
<text x="40.6" y="59.5">220R</text>
<text x="137.1" y="59.5">R25</text>
<text x="146.7" y="59.5">220R</text>
<text x="156.4" y="55.6">LED1</text>
<text x="156.4" y="57.5">RED</text>
<text x="156.4" y="63.3">LED2</text>
<text x="156.4" y="65.2">RED</text>
<text x="137.1" y="67.2">R26</text>
<text x="146.7" y="67.2">220R</text>
<text x="156.4" y="71">LED3</text>
<text x="137.1" y="74.9">R27</text>
<text x="146.7" y="74.9">220R</text>
<text x="156.4" y="73">RED</text>
<text x="65.7" y="82.6">R28</text>
<text x="75.3" y="82.6">220R</text>
<text x="146.7" y="82.6">220R</text>
<text x="156.4" y="78.8">LED5</text>
<text x="156.4" y="80.7">RED</text>
<text x="56" y="103.8">CN3</text>
<text x="56" y="105.8">PHONE JACK</text>
<text x="121.6" y="105.8">CN4</text>
<text x="121.6" y="107.7">PHONE JACK</text>
<text x="19.3" y="113.5">R30</text>
<text x="27.1" y="109.6">C31</text>
<text x="27.1" y="111.6">0.1uF</text>
<text x="34.8" y="109.6">C29</text>
<text x="34.8" y="111.6">0.01uF</text>
<text x="71.5" y="111.6">R29</text>
<text x="81.1" y="111.6">1K 5%</text>
<text x="96.6" y="111.6">C30</text>
<text x="102.3" y="111.6">1uF</text>
<text x="162.2" y="113.5">R31</text>
<text x="171.8" y="113.5">1K 5%</text>
<text x="179.6" y="113.5">C32</text>
<text x="185.4" y="113.5">10uF</text>
<text x="19.3" y="115.4">1.2K</text>
<text x="71.5" y="115.4">R32</text>
<text x="81.1" y="115.4">1K 5%</text>
<text x="96.6" y="115.4">C33</text>
<text x="102.3" y="115.4">1uF</text>
<text x="162.2" y="117.4">R33</text>
<text x="171.8" y="117.4">1K 5%</text>
<text x="179.6" y="117.4">C34</text>
<text x="185.4" y="117.4">10uF</text>
<text x="5.8" y="121.2">M3</text>
<text x="5.8" y="123.1">MIC</text>
<text x="21.3" y="121.2">C35</text>
<text x="27.1" y="121.2">1uF</text>
<text x="32.8" y="125.1">C38</text>
<text x="88.8" y="121.2">R34</text>
<text x="88.8" y="123.1">39K</text>
<text x="94.6" y="121.2">R35</text>
<text x="94.6" y="123.1">39K</text>
<text x="140.9" y="123.1">R36</text>
<text x="140.9" y="125.1">39K 5%</text>
<text x="148.7" y="121.2">C36</text>
<text x="148.7" y="123.1">330pF</text>
<text x="156.4" y="123.1">R37</text>
<text x="156.4" y="125.1">39K 5%</text>
<text x="164.1" y="121.2">C37</text>
<text x="164.1" y="123.1">330pF</text>
<text x="21.3" y="130.9">C39</text>
<text x="27.1" y="130.9">1uF</text>
<text x="32.8" y="127">0.01uF</text>
<text x="19.3" y="136.7">R38</text>
<text x="19.3" y="138.6">1.2K</text>
</g>
<g font-size="1.7" fill="#004080">
<text x="197.9" y="18.2">1</text>
<text x="197.9" y="20.1">3</text>
<text x="204.6" y="20.1">4</text>
<text x="204.6" y="18.2">2</text>
<text x="215.3" y="25.9">1</text>
<text x="215.3" y="27.8">3</text>
<text x="222" y="27.8">4</text>
<text x="222" y="25.9">2</text>
<text x="53.1" y="35.5">GND1</text>
<text x="79.2" y="35.5">GND4</text>
<text x="141.9" y="35.5">VOUT</text>
<text x="148.7" y="35.5">VIN</text>
<text x="215.3" y="33.6">1</text>
<text x="215.3" y="35.5">3</text>
<text x="222" y="35.5">4</text>
<text x="222" y="33.6">2</text>
<text x="53.1" y="37.5">FM_ANT_N</text>
<text x="53.1" y="39.4">FM_ANT_P</text>
<text x="53.1" y="41.3">TMS_GPIO19</text>
<text x="78.2" y="39.4">V3OUT</text>
<text x="79.5" y="41.3">VBAT</text>
<text x="80.3" y="37.5">ADC</text>
<text x="147.5" y="39.6" transform="rotate(-90 147.5 39.6)">GND</text>
<text x="215.3" y="41.3">1</text>
<text x="222" y="41.3">2</text>
<text x="53.1" y="43.2">TCK_GPIO18</text>
<text x="53.1" y="45.2">TDO_GPIO21</text>
<text x="53.1" y="47.1">TDI_GPIO20</text>
<text x="77" y="45.2">SPK_RN</text>
<text x="77.1" y="47.1">SPK_RP</text>
<text x="79.3" y="43.2">VUSB</text>
<text x="215.3" y="43.2">3</text>
<text x="222" y="43.2">4</text>
<text x="53.1" y="49">RSTN</text>
<text x="53.1" y="51">GPIO8</text>
<text x="53.1" y="52.9">GPIO0_TX</text>
<text x="77.3" y="51">SPK_LN</text>
<text x="77.4" y="49">SPK_LP</text>
<text x="79.7" y="52.9">VMIC</text>
<text x="53.1" y="54.8">GPIO1_RX</text>
<text x="53.1" y="56.8">GPIO2</text>
<text x="53.1" y="58.7">GPIO3</text>
<text x="79.1" y="56.8">MICIN</text>
<text x="79.2" y="54.8">MICIP</text>
<text x="80.3" y="58.7">LINL</text>
<text x="197.9" y="56.8">1</text>
<text x="197.9" y="58.7">3</text>
<text x="204.6" y="58.7">4</text>
<text x="204.6" y="56.8">2</text>
<text x="53.1" y="62.5">GPIO7</text>
<text x="53.1" y="64.5">GND2</text>
<text x="53.1" y="60.6">GPIO4</text>
<text x="77.7" y="62.5">GPIO11</text>
<text x="79.2" y="64.5">GND3</text>
<text x="80" y="60.6">LINR</text>
<text x="62.6" y="68.5" transform="rotate(-90 62.6 68.5)">GPIO9</text>
<text x="64.5" y="68.5" transform="rotate(-90 64.5 68.5)">GPIO13</text>
<text x="66.5" y="68.5" transform="rotate(-90 66.5 68.5)">GPIO5</text>
<text x="68.4" y="68.5" transform="rotate(-90 68.4 68.5)">GPIO14</text>
<text x="70.3" y="68.5" transform="rotate(-90 70.3 68.5)">GPIO12</text>
<text x="72.3" y="68.5" transform="rotate(-90 72.3 68.5)">GPIO17</text>
<text x="74.2" y="68.5" transform="rotate(-90 74.2 68.5)">GPIO16</text>
<text x="76.1" y="68.5" transform="rotate(-90 76.1 68.5)">GPIO15</text>
</g>
<g font-size="1.7" fill="#f00">
<text x="181.9" y="24.5">KEY_A</text>
<text x="181.9" y="32.2">KEY_C</text>
<text x="19.7" y="39.9">KEY_A</text>
<text x="19.7" y="41.9">KEY_B</text>
<text x="181.9" y="39.9">KEY_B</text>
<text x="10.6" y="46.9">2</text>
<text x="14.5" y="46.9">MUTE_LED</text>
<text x="19.7" y="43.8">KEY_C</text>
<text x="91.1" y="45.7">DAC_ROUT</text>
<text x="91.1" y="47.7">DAC_LOUT</text>
<text x="103.1" y="46.9">DAC_ROUT</text>
<text x="115.9" y="46.9">2</text>
<text x="6.8" y="52.7">2</text>
<text x="10.6" y="52.7">WIFI_UART_RXD</text>
<text x="12.6" y="50.8">2</text>
<text x="16.4" y="50.8">WIFI_RST</text>
<text x="91.1" y="51.5">MIC_BIAS</text>
<text x="91.1" y="53.4">MIC_P</text>
<text x="103.1" y="48.8">DAC_LOUT</text>
<text x="115.5" y="48.8">2</text>
<text x="7" y="54.6">2</text>
<text x="7.8" y="58.5">2</text>
<text x="8.7" y="56.6">2</text>
<text x="10.9" y="54.6">WIFI_UART_TXD</text>
<text x="11.6" y="58.5">I2S_LRCLK</text>
<text x="12.6" y="56.6">I2S_BCLK</text>
<text x="91.1" y="59.2">LINE_RIN</text>
<text x="91.1" y="57.3">LINE_LIN</text>
<text x="91.1" y="55.4">MIC_N</text>
<text x="127.8" y="59.2">BT_LED</text>
<text x="13.5" y="60.4">2</text>
<text x="17.4" y="60.4">I2S_SDO</text>
<text x="91.1" y="61.2">AUX_DET</text>
<text x="127.8" y="67">WIFI_LED</text>
<text x="73.8" y="76.6">BT_LED</text>
<text x="85.2" y="75.9">WKUP_TRIG</text>
<text x="98.7" y="75.9">2</text>
<text x="127.8" y="74.7">AUX_LED</text>
<text x="73.8" y="78.5">WIFI_LED</text>
<text x="73.8" y="80.5">AUX_LED</text>
<text x="86.3" y="83.6">I2S_SDI</text>
<text x="96" y="83.6">2</text>
<text x="127.8" y="82.4">MUTE_LEDR116</text>
<text x="37.1" y="105.6">MIC_BIAS</text>
<text x="75.7" y="109.4">AUX_DET</text>
<text x="106.6" y="111.4">LINE_RIN</text>
<text x="191.5" y="113.3">DAC_ROUT</text>
<text x="106.6" y="115.2">LINE_LIN</text>
<text x="191.5" y="117.2">DAC_LOUT</text>
<text x="35.2" y="121">MIC_P</text>
<text x="35.2" y="130.7">MIC_N</text>
</g>
<g font-size="1.4">
<text x="30.9" y="1.5">5</text>
<text x="88.8" y="1.5">4</text>
<text x="146.7" y="1.5">3</text>
<text x="204.7" y="1.5">2</text>
<text x="262.6" y="1.5">1</text>
<text x=".5" y="26.1">D</text>
<text x="292" y="26.1">D</text>
<text x=".5" y="71.9">C</text>
<text x="292" y="71.9">C</text>
<text x=".5" y="117.8">B</text>
<text x="292" y="117.8">B</text>
<text x=".5" y="163.6">A</text>
<text x="292" y="163.6">A</text>
<text x="30.9" y="186.8">5</text>
<text x="88.8" y="186.8">4</text>
<text x="146.7" y="186.8">3</text>
<text x="204.7" y="186.8">2</text>
<text x="262.6" y="186.8">1</text>
</g>
</svg>
